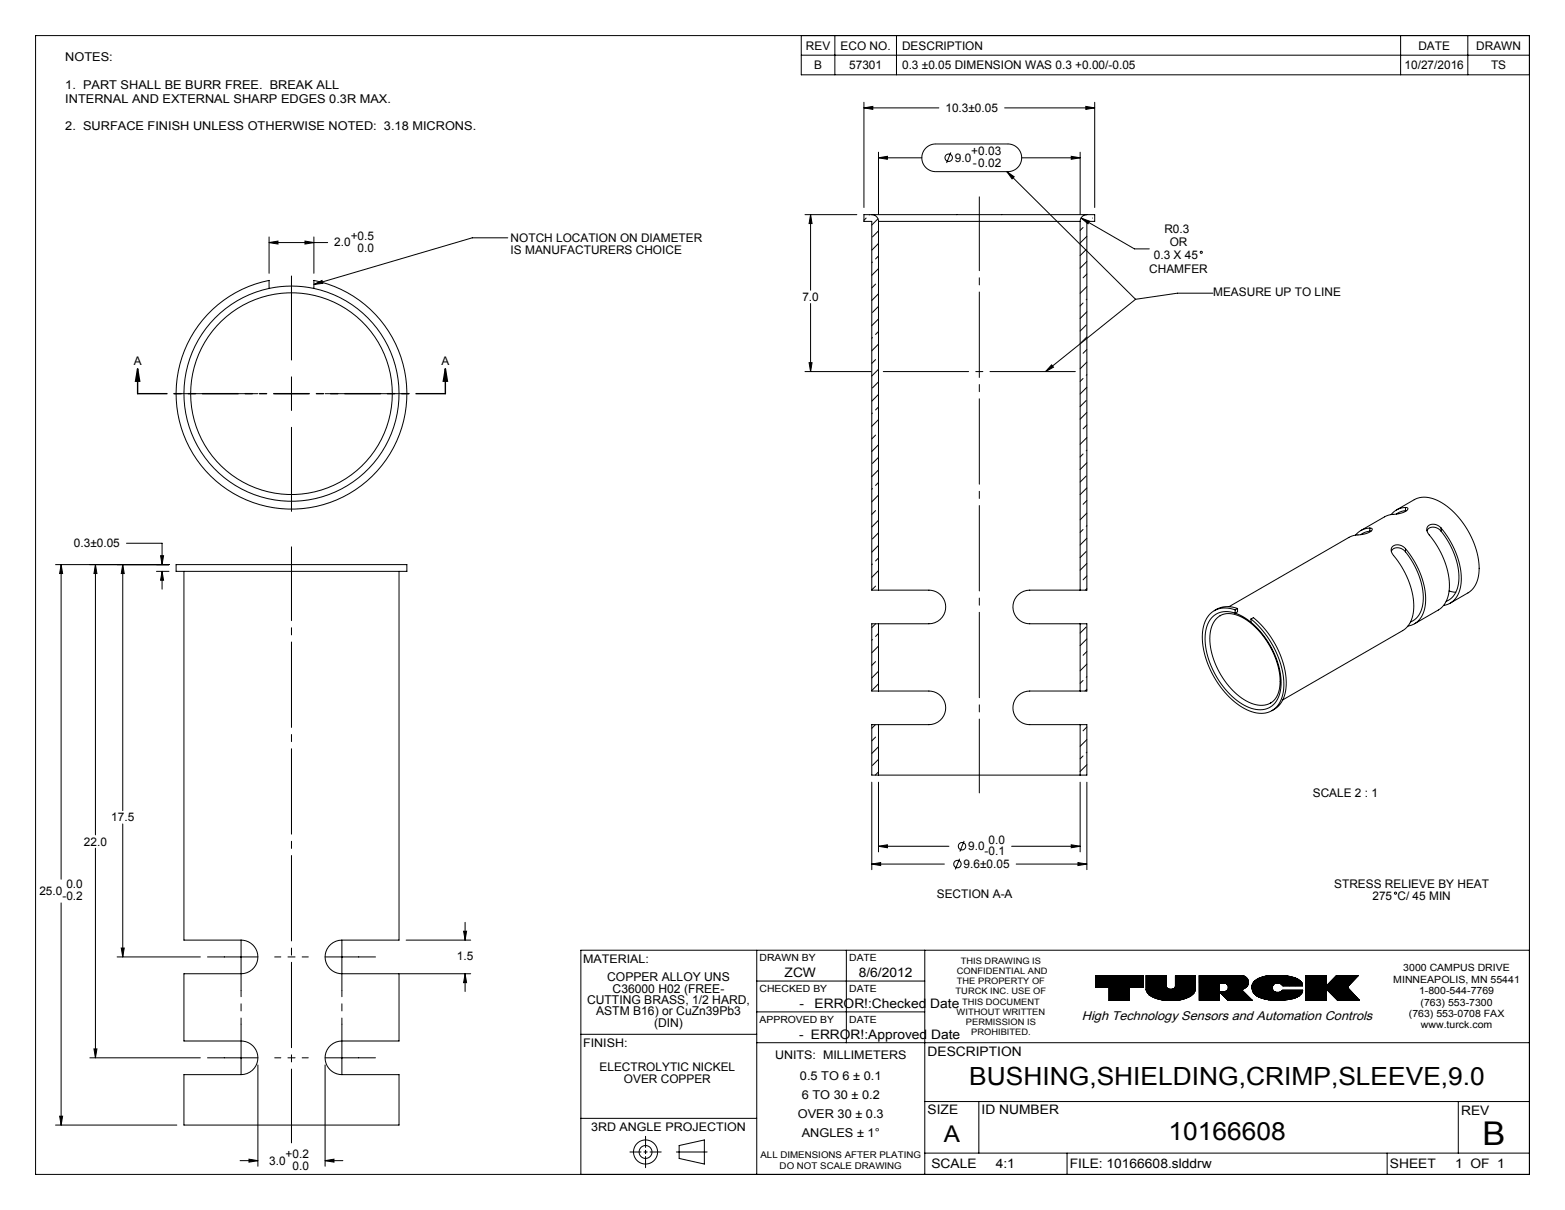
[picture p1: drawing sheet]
<svg xmlns="http://www.w3.org/2000/svg" width="279mm" height="216mm" viewBox="0 0 279 216" stroke-linecap="round" stroke-linejoin="round" font-family="sans-serif">
<g fill="none" stroke="#000" stroke-width=".18">
<path d="M6.3 6.3h266.8v203.2h-266.8zM143.1 6.3v7.1h130M143.1 9.8h130M149.1 6.3v7.1M154.2 19.3l1.6-.3v.5zM154.2 18.3v18.7M154.2 19.3h13.4M160.1 6.3v7.1M179.4 19.3h16M193.9 19l1.5 .3-1.5 .2zM195.4 18.3v18.7M250 6.3v7.1"/>
<path d="M262.1 6.3v7.1M143.7 38.3h9.3M144.7 38.3l.3 1.6h-.6zM144.7 38.3v13.5M154.6 38.9l-.4 .4M155.2 38.3h.1M155.6 38.3h38.4M155.6 38.3a1.2 1.2 0 0 1 1.2 1.2M155.6 38.3h-1.4v1.2h1.4v65.8h1.2M156.7 39l-1.1 1.1M156.8 28.2l1.6-.3v.5zM156.8 39.5h36"/>
<path d="M156.8 39.5v65.8M156.8 27.2v11M156.8 28.2h7.8M165.2 26.5a2.47 2.47 0 0 1 1.8-.8h12.9a2.47 2.47 0 0 1 2.5 2.5 2.47 2.47 0 0 1-2.5 2.4h-12.9a2.47 2.47 0 0 1-2.2-1.4 2.47 2.47 0 0 1 .4-2.7zM169.8 27.2l-.8 1.9M179.7 30.6l1.4 .9-.4 .4zM179.7 30.6l23 22.8M182.4 28.2h10.4M191.3 27.9l1.5 .3-1.5 .2zM192.8 39.5v65.8M192.8 27.2v11M193 38.9l1.5 .6-.3 .4z"/>
<path d="M193 38.9l9.5 5.5h2.7M194 38.3a1.2 1.2 0 0 0-1.2 1.2M194 38.3h1.4v1.2h-1.4v65.8h-1.2M195 38.9h.1M48 42.3v6.5M48 43.3h10.5M48 51.5a19.2 19.2 0 0 0-11.9 29.5 19.2 19.2 0 0 0 31.9 0 19.2 19.2 0 0 0-12-29.5M48 51.5v-1.5a20.6 20.6 0 0 0-13.1 31.7 20.6 20.6 0 0 0 34.3 0 20.6 20.6 0 0 0-13.2-31.7v1.5M48 51.5a19.2 19.2 0 0 1 8 0M48 43.3l1.6-.3v.5zM52 49.2v15M54.5 43l1.5 .3-1.5 .2z"/>
<path d="M56 42.3v6.5M56 50.8l1.5-.8 .1 .6zM90.7 42.4h-6.4l-28.3 8.4M144.7 54.2v12.1M155.8 46.8l-.2 .1M156.3 50.7l-.7 .7M156.8 43.4l-1.2 1.2M156.8 47.9l-1.2 1.2M156.8 52.4l-1.2 1.2M156.8 56.9l-1.2 1.2M156.8 41.2l-1 1.1M156.8 45.7l-.5 .5"/>
<path d="M156.8 54.7l-1 1M156.8 59.2l-.5 .5M193.4 40.6l-.6 .5M193.4 54.1l-.6 .5M193.9 44.5l-1.1 1.1M193.9 58l-1.1 1.1M194 42.2l-1.2 1.2M194 46.7l-1.2 1.2M194 51.1l-1.2 1.2M194 55.6l-1.2 1.2M194 48.9l-.6 .7M194 53.4l-.1 .1"/>
<path d="M202.7 53.4l-16 12.9M216.6 52.3h-6.4l-7.5 1.1M31 70.2h15M49 70.2h6M52 67.2v6M52 76.2v15M58 70.2h15M143.7 66.3h11.9M144.4 64.7h.6l-.3 1.6zM155.8 60.2l-.2 .2M155.8 73.7l-.2 .1M156.3 77.6l-.7 .7"/>
<path d="M156.3 64.2l-.7 .6M156.8 61.4l-1.2 1.2M156.8 65.9l-1.2 1.2M156.8 70.4l-1.2 1.2M156.8 74.9l-1.2 1.2M156.8 79.4l-1.2 1.2M156.8 68.1l-1 1.1M156.8 72.6l-.5 .5M187.7 65.1l.4 .4-1.4 .8zM193.4 67.5l-.6 .6M193.9 71.5l-1.1 1M194 60.1l-1.2 1.2"/>
<path d="M194 64.6l-1.2 1.2M194 69.1l-1.2 1.2M194 73.6l-1.2 1.2M194 78.1l-1.2 1.2M194 62.4l-.6 .6M194 66.9l-.1 .1M194 75.8l-.6 .7M22.6 96.9h6.3v3.8M28.7 99.2h.5l-.3 1.5zM155.8 87.2l-.2 .1M156.3 91.1l-.7 .7M156.8 88.3l-1.2 1.2"/>
<path d="M156.8 92.8l-1.2 1.2M156.8 97.3l-1.2 1.2M156.8 81.6l-1 1.1M156.8 86.1l-.5 .5M156.8 95.1l-1 1.1M156.8 83.9l-1.2 1.2M156.8 99.6l-.5 .5M193.4 81l-.6 .5M193.4 94.5l-.6 .5M193.9 84.9l-1.1 1.1M193.9 98.4l-1.1 1.1M194 82.6l-1.2 1.2"/>
<path d="M194 87.1l-1.2 1.2M194 91.6l-1.2 1.2M194 96l-1.2 1.2M194 80.3l-.1 .1M194 89.3l-.6 .7M194 93.8l-.1 .1M244.6 94.2a.31 .31 0 0 1 .4 .2 .31 .31 0 0 1-.3 .4l-.8 .4-.8 .2a5.2 5.2 0 0 0-2.3 .5l-21.4 12.3M244.6 94.2a3.3 3.3 0 0 0-2.6 1.3M244.6 94.8l-.8 .1-.9 .5M244.6 94.8h.2M244.6 94.2v.6M248.4 98.4a1.47 1.47 0 0 1 2.5 .1"/>
<path d="M249.3 91l3.2-1.8a5.2 5.2 0 0 1 5.4 .8 14.8 14.8 0 0 1 6.1 12.4 4.4 4.4 0 0 1-1.9 3.4l-3.2 1.8M250.9 90.5a.32 .32 0 0 1 .5 .2 .32 .32 0 0 1-.3 .4l-.8 .4-.8 .2a5.2 5.2 0 0 0-2.3 .5l-4.3 2.5M250.9 90.5a3.3 3.3 0 0 0-2.5 1.3M250.9 97.9a1.47 1.47 0 0 0-2.5 .1l.1 .7a15 15 0 0 1 3.9 10.2 4.5 4.5 0 0 1-2 3.6l-21.4 12.4M250.9 97.9a14.1 14.1 0 0 1 3.5 10.2 3.8 3.8 0 0 1-3 3.6M250.9 91.1l-.7 .2-.9 .4M250.9 91.1h.2M250.9 98.5a13 13 0 0 1 3.1 9.3 3.8 3.8 0 0 1-2.2 3.2M250.9 90.5v.6M250.9 97.9v.6M254.8 94.7a1.47 1.47 0 0 1 2.5 .1M257.3 94.2a1.47 1.47 0 0 0-2.6 .1l.2 .8a15 15 0 0 1 3.8 10.1 4.5 4.5 0 0 1-1.9 3.6l-4.3 2.5"/>
<path d="M257.3 94.2a14.1 14.1 0 0 1 3.5 10.3 3.8 3.8 0 0 1-3.1 3.5M257.3 94.8a12.7 12.7 0 0 1 3 9.8 3.6 3.6 0 0 1-2.1 2.7M257.3 94.2v.6M9.9 100.7h20.3M10.9 100.7v56.2M10.9 100.7l.3 1.6h-.6zM17 100.7v48.3M17 100.7l.3 1.6h-.5zM21.9 100.7v43.9M21.9 100.7l.3 1.6h-.6zM27.9 101.9h2.3M28.9 101.9v3.2"/>
<path d="M28.9 101.9l.3 1.6h-.5zM31.4 100.7h41.2v1.2h-41.2zM32.8 101.9v65.8h10.2M71.2 101.9v65.8h-10.2M155.8 114.1l-.2 .1M155.8 100.6l-.2 .2M156.3 118l-.7 .7M156.3 104.6l-.7 .7M156.3 111.3l-.7 .7M156.8 105.3h8a3.3 3.3 0 0 1 3.9 2 3 3 0 0 1-2.9 4h-9M156.8 111.3v12M156.8 111.3h-1.2v12h1.2"/>
<path d="M156.8 101.8l-1.2 1.2M156.8 115.3l-1.2 1.2M156.8 113l-.5 .6M156.8 119.8l-1.2 1.2M192.8 105.3h-7a6.6 6.6 0 0 0-3.5 .4 3 3 0 0 0-1.4 3.4 3 3 0 0 0 2.9 2.2h9M192.8 111.3v12M192.8 111.3h1.2v12h-1.2M193.9 111.9l-1.1 1.1M194 114l-1.2 1.2M194 118.5l-1.2 1.2M194 116.2l-.6 .7M194 100.5l-1.2 1.2"/>
<path d="M194 105l-.2 .3M194 102.8l-.6 .7M217.8 109.9a5 5 0 0 0-1.8 5.1 14 14 0 0 0 7 10.3 4.2 4.2 0 0 0 3.9 .1M217.8 109.9a4.5 4.5 0 0 1 4.8 .7 14.3 14.3 0 0 1 5.9 11.6 4 4 0 0 1-1.6 3.2M217.9 109.8l-.1 .1M220.5 108.8a4 4 0 0 0-5.7 3.3 14.8 14.8 0 0 0 3.9 11.4 9 9 0 0 0 6.9 3.8 4 4 0 0 0 3.5-3.8 15 15 0 0 0-4-11.4l-1.8-1.6M220.5 109.4a3.7 3.7 0 0 0-5.2 3.1 13.9 13.9 0 0 0 3.9 11 8.1 8.1 0 0 0 6.3 3.1 3.9 3.9 0 0 0 3.2-3.9 14.7 14.7 0 0 0-5.4-11.7M220.5 109.4a9 9 0 0 1 2.8 1.6M220.5 108.8v.6M220.9 108.6a4.4 4.4 0 0 0-4.1 .4M220.9 108.6l-.4 .2M220.9 108.6v.6l-.4 .2"/>
<path d="M223.3 110.5l.5-.3a15.9 15.9 0 0 1 5.8 12.6 4.6 4.6 0 0 1-2.5 4M223.3 110.5v.5M258.7 105.5l1.2 .2M155.6 139.6v15.6M156.3 129.3l-.7 .7M156.3 131.5l-.7 .7M156.8 123.3h8a3.3 3.3 0 0 1 3.9 2 3 3 0 0 1-2.9 4h-9M156.8 138.3h36M156.8 129.3v9M156.8 129.3h-1.2v9h1.2M156.8 139.6v12.4M156.8 133.2l-1.2 1.2"/>
<path d="M156.8 137.7l-.5 .6M156.8 122l-1 1.1M156.8 135.5l-1 1.1M192.8 123.3h-7a6.6 6.6 0 0 0-3.5 .4 3 3 0 0 0-1.4 3.4 3 3 0 0 0 2.9 2.2h9M192.8 129.3v9M192.8 129.3h1.2v9h-1.2M192.8 139.6v12.4M193.4 121.4l-.6 .5M193.4 134.9l-.6 .5M194 139.6v15.6M194 123l-.3 .3M194 120.7l-.1 .2"/>
<path d="M194 132l-1.2 1.2M194 136.5l-1.2 1.2M194 129.7l-.6 .7M194 134.2l-.1 .1M226.9 125.4h.1M17 151.3v37.4M21.9 147v23.7M155.6 154.2h13M155.6 154.2l1.6-.3v.5zM156.8 151l1.6-.3v.6zM156.8 151h12.6M171.3 153.2l-.7 1.9"/>
<path d="M172.1 150l-.7 1.9M180.6 151h12.2M181.4 154.2h12.6M191.3 150.7l1.5 .3-1.5 .3zM192.4 153.9l1.6 .3-1.6 .2zM10.9 161.1v39.6M20.9 170.7h14.9M21.6 169.2h.6l-.3 1.5zM37 170.7h9M43 167.7v9M43 167.7a3 3 0 0 1 3 3 3 3 0 0 1-3 3h-10.2v12h9.1a3.3 3.3 0 0 1 4 2.1 3 3 0 0 1-2.9 3.9M58 170.7h9"/>
<path d="M61 167.7v9M61 167.7a3 3 0 0 0-3 3 3 3 0 0 0 3 3h10.2v12h-8a6.9 6.9 0 0 0-3.7 .5 3 3 0 0 0-1.4 3.3 3 3 0 0 0 2.9 2.2M71.3 173.7h12.7M72.5 167.7h11.5M82.8 166.2h.5l-.3 1.5zM83 164.6v3.1M83 173.7v3.2M83 173.7l.3 1.6h-.5zM135.1 169.5v40M135.1 175h30M151.1 169.5v16.6M165.1 169.5v40"/>
<path d="M195.6 174.1h8.5v2.1h-2.5v2.3h-3.6v-2.3h-2.4zM204.6 174.1h3.6l.1 2.2a.95 .95 0 0 0 1.6-.3v-1.9h3.5v2.5a1.51 1.51 0 0 1-1.2 1.3l-.5 .2a8.2 8.2 0 0 1-4.2 .3 3.1 3.1 0 0 1-2.8-1.7zM214.1 174.1h7.9a1.19 1.19 0 0 1 .9 1.1 1.19 1.19 0 0 1-.8 1.2l-.3 .2v.1l1.7 1.8h-4.3l-1.3-1.4v-.2h.9a.77 .77 0 0 0 .3-1.3l-.3-.2-1.1 .1v3h-3.6zM224 175.1a4.5 4.5 0 0 1 2.8-1 10 10 0 0 1 4.2 .3 1.83 1.83 0 0 1 1.5 1.5h-3.5a1.07 1.07 0 0 0-1.8 .1l.1 .7 .5 .4 .8-.1 .4-.3h3.6a1.84 1.84 0 0 1-1.7 1.5 9.6 9.6 0 0 1-6.5-.5 1.72 1.72 0 0 1-.4-2.6zM233.2 174.1h3.5v1.6h.3l1.6-1.6h3.9l-1.9 1.9v.3l2.1 2.2h-3.9l-1.8-1.9h-.3v1.9h-3.5zM273.1 169.5h-169.4v40M10.6 199.2h.6l-.3 1.5zM16 188.7h19.8M16.8 187.2h.5l-.3 1.5zM37 188.7h9M43 182.7v9M43 191.7h-10.2v9h38.4v-9h-10.2"/>
<path d="M46 190v18.1M58 188.7h9M58 190v18.1M61 182.7v9M103.7 199.5h31.4M103.7 184.6h31.4M135.1 186.1h138M135.1 180.5h30M165.1 196.6h108M174.8 196.6v9.1M260.3 196.6v9.1M9.9 200.7h21.7"/>
<path d="M42.9 207.1h3.1M44.5 206.8l1.5 .3-1.5 .3zM58 207.1l1.6-.3v.6zM58 207.1h3.2M112.5 205.5h1.9M115 205.5h.5M115.3 202.7v2.1M115.3 205.2v.7M115.3 206.3v2M116.1 205.5h2M120.7 205.5h5.5M121.3 204.4l4.5-1v4.3l-4.5-1z"/>
<path d="M165.1 205.7h108M190.5 205.7v3.8M247.6 205.7v3.8"/>
<circle cx="169.4" cy="28.1" r=".66"/>
<circle cx="214.5" cy="45" r=".19"/>
<circle cx="52" cy="70.2" r="18"/>
<circle cx="170.9" cy="154.2" r=".66"/>
<circle cx="171.7" cy="151" r=".66"/>
<circle cx="249.1" cy="159.4" r=".19"/>
<circle cx="115.2" cy="205.6" r="1.15"/>
<circle cx="115.3" cy="205.6" r="2.15"/>
</g>
<path d="M195.6 174.1h8.5v2.1h-2.5v2.3h-3.6v-2.3h-2.4zM204.6 174.1v2.4a2.18 2.18 0 0 0 1.9 1.7 8.9 8.9 0 0 0 4.2 .2l.5-.1a2.59 2.59 0 0 0 2.2-1.7v-2.5h-3.5v1.9a.88 .88 0 0 1-.9 .5 .88 .88 0 0 1-.8-.5v-1.9zM214.1 174.1v4.4h3.6v-3h1.2a.78 .78 0 0 1 .1 1.3l-1.1 .1v.2l1.3 1.4h4.3l-1.7-1.8v-.1a1.26 1.26 0 0 0 1-1 1.26 1.26 0 0 0-.6-1.4l-.2-.1zM224 175.1a4.5 4.5 0 0 1 2.8-1 10 10 0 0 1 4.2 .3 1.83 1.83 0 0 1 1.5 1.5h-3.5a1.07 1.07 0 0 0-1.8 .1l.1 .7 .5 .4 .8-.1 .4-.3h3.6a1.84 1.84 0 0 1-1.7 1.5 9.6 9.6 0 0 1-6.5-.5 1.72 1.72 0 0 1-.4-2.6zM233.2 174.1h3.5v1.6h.3l1.6-1.6h3.9l-1.9 1.9v.3l2.1 2.2h-3.9l-1.8-1.9h-.3v1.9h-3.5z" fill-rule="evenodd" fill="#000"/>
<path d="M24.6 65.8l.3 2.2h-.7zM24.6 65.8v4.4M79.5 65.8l.4 2.2h-.8zM79.5 65.8v4.4" fill="none" stroke="#000" stroke-width=".25"/>
<path d="M43 176.7v6M49 170.7h6M61 176.7v6M49 188.7h6" fill="none" stroke="#000" stroke-width=".18" stroke-dasharray="15.2 1.3 1.3 1.3" stroke-dashoffset="14.1"/>
<path d="M24.6 70.2h54.9" fill="none" stroke="#000" stroke-width=".25" stroke-dasharray="6.3 1.3 1.3 1.3 1.3 1.3" stroke-dashoffset="1.1"/>
<path d="M174.8 35.1v106.4M52 97.6v106.3" fill="none" stroke="#000" stroke-width=".18" stroke-dasharray="15.2 1.3 1.3 1.3" stroke-dashoffset="2.1"/>
<path d="M156.8 66.3h36" fill="none" stroke="#000" stroke-width=".18" stroke-dasharray="15.2 1.3 1.3 1.3" stroke-dashoffset="-.9"/>
<g fill="#000">
<path d="M56 50.8l1.5-.8 .1 .6zM179.7 30.6l1.4 .9-.4 .4zM187.7 65.1l.4 .4-1.4 .8z"/>
<path d="M24.6 65.8l.3 2.2h-.7zM79.5 65.8l.4 2.2h-.8z"/>
<path d="M144.4 64.7h.6l-.3 1.6zM144.7 38.3l.3 1.6h-.6z"/>
<path d="M28.7 99.2h.5l-.3 1.5zM28.9 101.9l.3 1.6h-.5zM17 100.7l.3 1.6h-.5zM16.8 187.2h.5l-.3 1.5zM21.9 100.7l.3 1.6h-.6zM21.6 169.2h.6l-.3 1.5zM10.6 199.2h.6l-.3 1.5zM10.9 100.7l.3 1.6h-.6zM82.8 166.2h.5l-.3 1.5zM83 173.7l.3 1.6h-.5zM44.5 206.8l1.5 .3-1.5 .3zM58 207.1l1.6-.3v.6zM48 43.3l1.6-.3v.5zM54.5 43l1.5 .3-1.5 .2zM156.8 28.2l1.6-.3v.5zM191.3 27.9l1.5 .3-1.5 .2zM154.2 19.3l1.6-.3v.5zM193.9 19l1.5 .3-1.5 .2zM193 38.9l1.2 1 .3-.4zM156.8 151l1.6-.3v.6zM191.3 150.7l1.5 .3-1.5 .3zM155.6 154.2l1.6-.3v.5zM192.4 153.9l1.6 .3-1.6 .2z"/>
</g>
<text font-size="5.8" x="264.6" y="204.3">B</text>
<g font-size="4.5">
<text x="173" y="193.6">BUSHING,SHIELDING,CRIMP,SLEEVE,9.0</text>
<text x="208.6" y="203.5">10166608</text>
</g>
<text font-size="4.1" x="168.5" y="203.7">A</text>
<g font-size="2.3">
<text x="140.1" y="174.3">ZCW</text>
<text x="142.7" y="179.9">-</text>
<text x="145.4" y="179.9">ERROR!:Checked Date</text>
<text x="153.3" y="174.3">8/6/2012</text>
<text x="142.7" y="185.4">- ERROR!:Approved Date</text>
<text x="165.6" y="188.3">DESCRIPTION</text>
<text x="165.6" y="198.8">SIZE</text>
<text x="175.3" y="198.9">ID NUMBER</text>
<text x="260.9" y="198.9">REV</text>
<text x="166.3" y="208.4">SCALE</text>
<text x="177.8" y="208.4">4:1</text>
<text x="191" y="208.5">FILE: 10166608.slddrw</text>
<text x="248.2" y="208.4">SHEET</text>
<text x="259.8" y="208.4">1 OF 1</text>
</g>
<g font-size="2.2">
<text x="11.7" y="10.9">NOTES:</text>
<text x="11.7" y="15.8">1. PART SHALL BE BURR FREE. BREAK ALL</text>
<text x="11.7" y="18.3">INTERNAL AND EXTERNAL SHARP EDGES 0.3R MAX.</text>
<text x="11.7" y="23.2">2. SURFACE FINISH UNLESS OTHERWISE NOTED: 3.18 MICRONS.</text>
<text x="104.8" y="179.1">CUTTING BRASS, 1/2 HARD,</text>
<text x="108.4" y="175.1">COPPER ALLOY UNS</text>
<text x="109.4" y="177.1">C36000 H02 (FREE-</text>
<text x="106.4" y="181.2">ASTM B16) or CuZn39Pb3</text>
<text x="116.8" y="183.2">(DIN)</text>
<text x="193.1" y="182.1">High Technology Sensors and Automation Controls</text>
<text x="142.8" y="192.7">0.5 TO 6 ± 0.1</text>
<text x="143.1" y="196.1">6 TO 30 ± 0.2</text>
<text x="142.4" y="199.5">OVER 30 ± 0.3</text>
<text x="143.1" y="202.9">ANGLES ± 1°</text>
</g>
<g font-size="2.1">
<text x="143.9" y="8.9">REV</text>
<text x="150.1" y="8.9">ECO NO.</text>
<text x="161.1" y="8.9">DESCRIPTION</text>
<text x="253.2" y="8.9">DATE</text>
<text x="263.6" y="8.9">DRAWN</text>
<text x="145.3" y="12.4">B</text>
<text x="151.6" y="12.4">57301</text>
<text x="161.1" y="12.4">0.3 ±0.05 DIMENSION WAS 0.3 +0.00/-0.05</text>
<text x="250.8" y="12.4">10/27/2016</text>
<text x="266.2" y="12.4">TS</text>
<text x="168.8" y="20">10.3±0.05</text>
<text x="170.5" y="28.9">9.0</text>
<text x="173.4" y="27.7">+0.03</text>
<text x="173.7" y="29.8">-0.02</text>
<text x="207.9" y="41.6">R0.3</text>
<text x="59.7" y="44">2.0</text>
<text x="62.6" y="42.8">+0.5</text>
<text x="63.9" y="44.9">0.0</text>
<text x="91.2" y="43.3">NOTCH LOCATION ON DIAMETER</text>
<text x="91.2" y="45.4">IS MANUFACTURERS CHOICE</text>
<text x="206" y="46.3">0.3 X 45</text>
<text x="208.8" y="43.9">OR</text>
<text x="143.2" y="53.7">7.0</text>
<text x="205.2" y="48.7">CHAMFER</text>
<text x="216.6" y="52.9">MEASURE UP TO LINE</text>
<text x="23.9" y="65.1">A</text>
<text x="78.8" y="65.1">A</text>
<text x="13.2" y="97.6">0.3±0.05</text>
<text x="234.4" y="142.3">SCALE 2 : 1</text>
<text x="19.9" y="146.5">17.5</text>
<text x="15" y="150.9">22.0</text>
<text x="172" y="154.9">9.6±0.05</text>
<text x="172.8" y="151.7">9.0</text>
<text x="175.8" y="152.6">-0.1</text>
<text x="176.5" y="150.5">0.0</text>
<text x="7" y="159.7">25.0</text>
<text x="11.1" y="160.6">-0.2</text>
<text x="11.9" y="158.5">0.0</text>
<text x="167.3" y="160.3">SECTION A-A</text>
<text x="238.2" y="158.5">STRESS RELIEVE BY HEAT</text>
<text x="245" y="160.6">275 C/ 45 MIN</text>
<text x="81.6" y="171.3">1.5</text>
<text x="104.1" y="171.9">MATERIAL:</text>
<text x="104.1" y="186.9">FINISH:</text>
<text x="107" y="191.2">ELECTROLYTIC NICKEL</text>
<text x="138.4" y="188.9">UNITS: MILLIMETERS</text>
<text x="111.4" y="193.3">OVER COPPER</text>
<text x="105.5" y="201.9">3RD ANGLE PROJECTION</text>
<text x="48.1" y="207.8">3.0</text>
<text x="51" y="206.6">+0.2</text>
<text x="52.2" y="208.7">0.0</text>
</g>
<g font-size="1.8">
<text x="135.6" y="171.5">DRAWN BY</text>
<text x="151.6" y="171.5">DATE</text>
<text x="250.5" y="173.3">3000 CAMPUS DRIVE</text>
<text x="135.6" y="176.9">CHECKED BY</text>
<text x="151.6" y="177">DATE</text>
<text x="248.8" y="175.3">MINNEAPOLIS, MN 55441</text>
<text x="253.3" y="177.4">1-800-544-7769</text>
<text x="253.6" y="179.4">(763) 553-7300</text>
<text x="135.6" y="182.4">APPROVED BY</text>
<text x="151.6" y="182.5">DATE</text>
<text x="251.5" y="181.5">(763) 553-0708 FAX</text>
<text x="253.7" y="183.5">www.turck.com</text>
</g>
<g font-size="1.6">
<text x="170.8" y="173.8">CONFIDENTIAL AND</text>
<text x="171.5" y="172">THIS DRAWING IS</text>
<text x="170.6" y="177.4">TURCK INC. USE OF</text>
<text x="170.8" y="175.6">THE PROPERTY OF</text>
<text x="171.8" y="179.2">THIS DOCUMENT</text>
<text x="170.8" y="181">WITHOUT WRITTEN</text>
<text x="172.5" y="182.8">PERMISSION IS</text>
<text x="173.4" y="184.7">PROHIBITED.</text>
<text x="135.8" y="206.7">ALL DIMENSIONS AFTER PLATING</text>
<text x="139.2" y="208.6">DO NOT SCALE DRAWING</text>
</g>
</svg>
